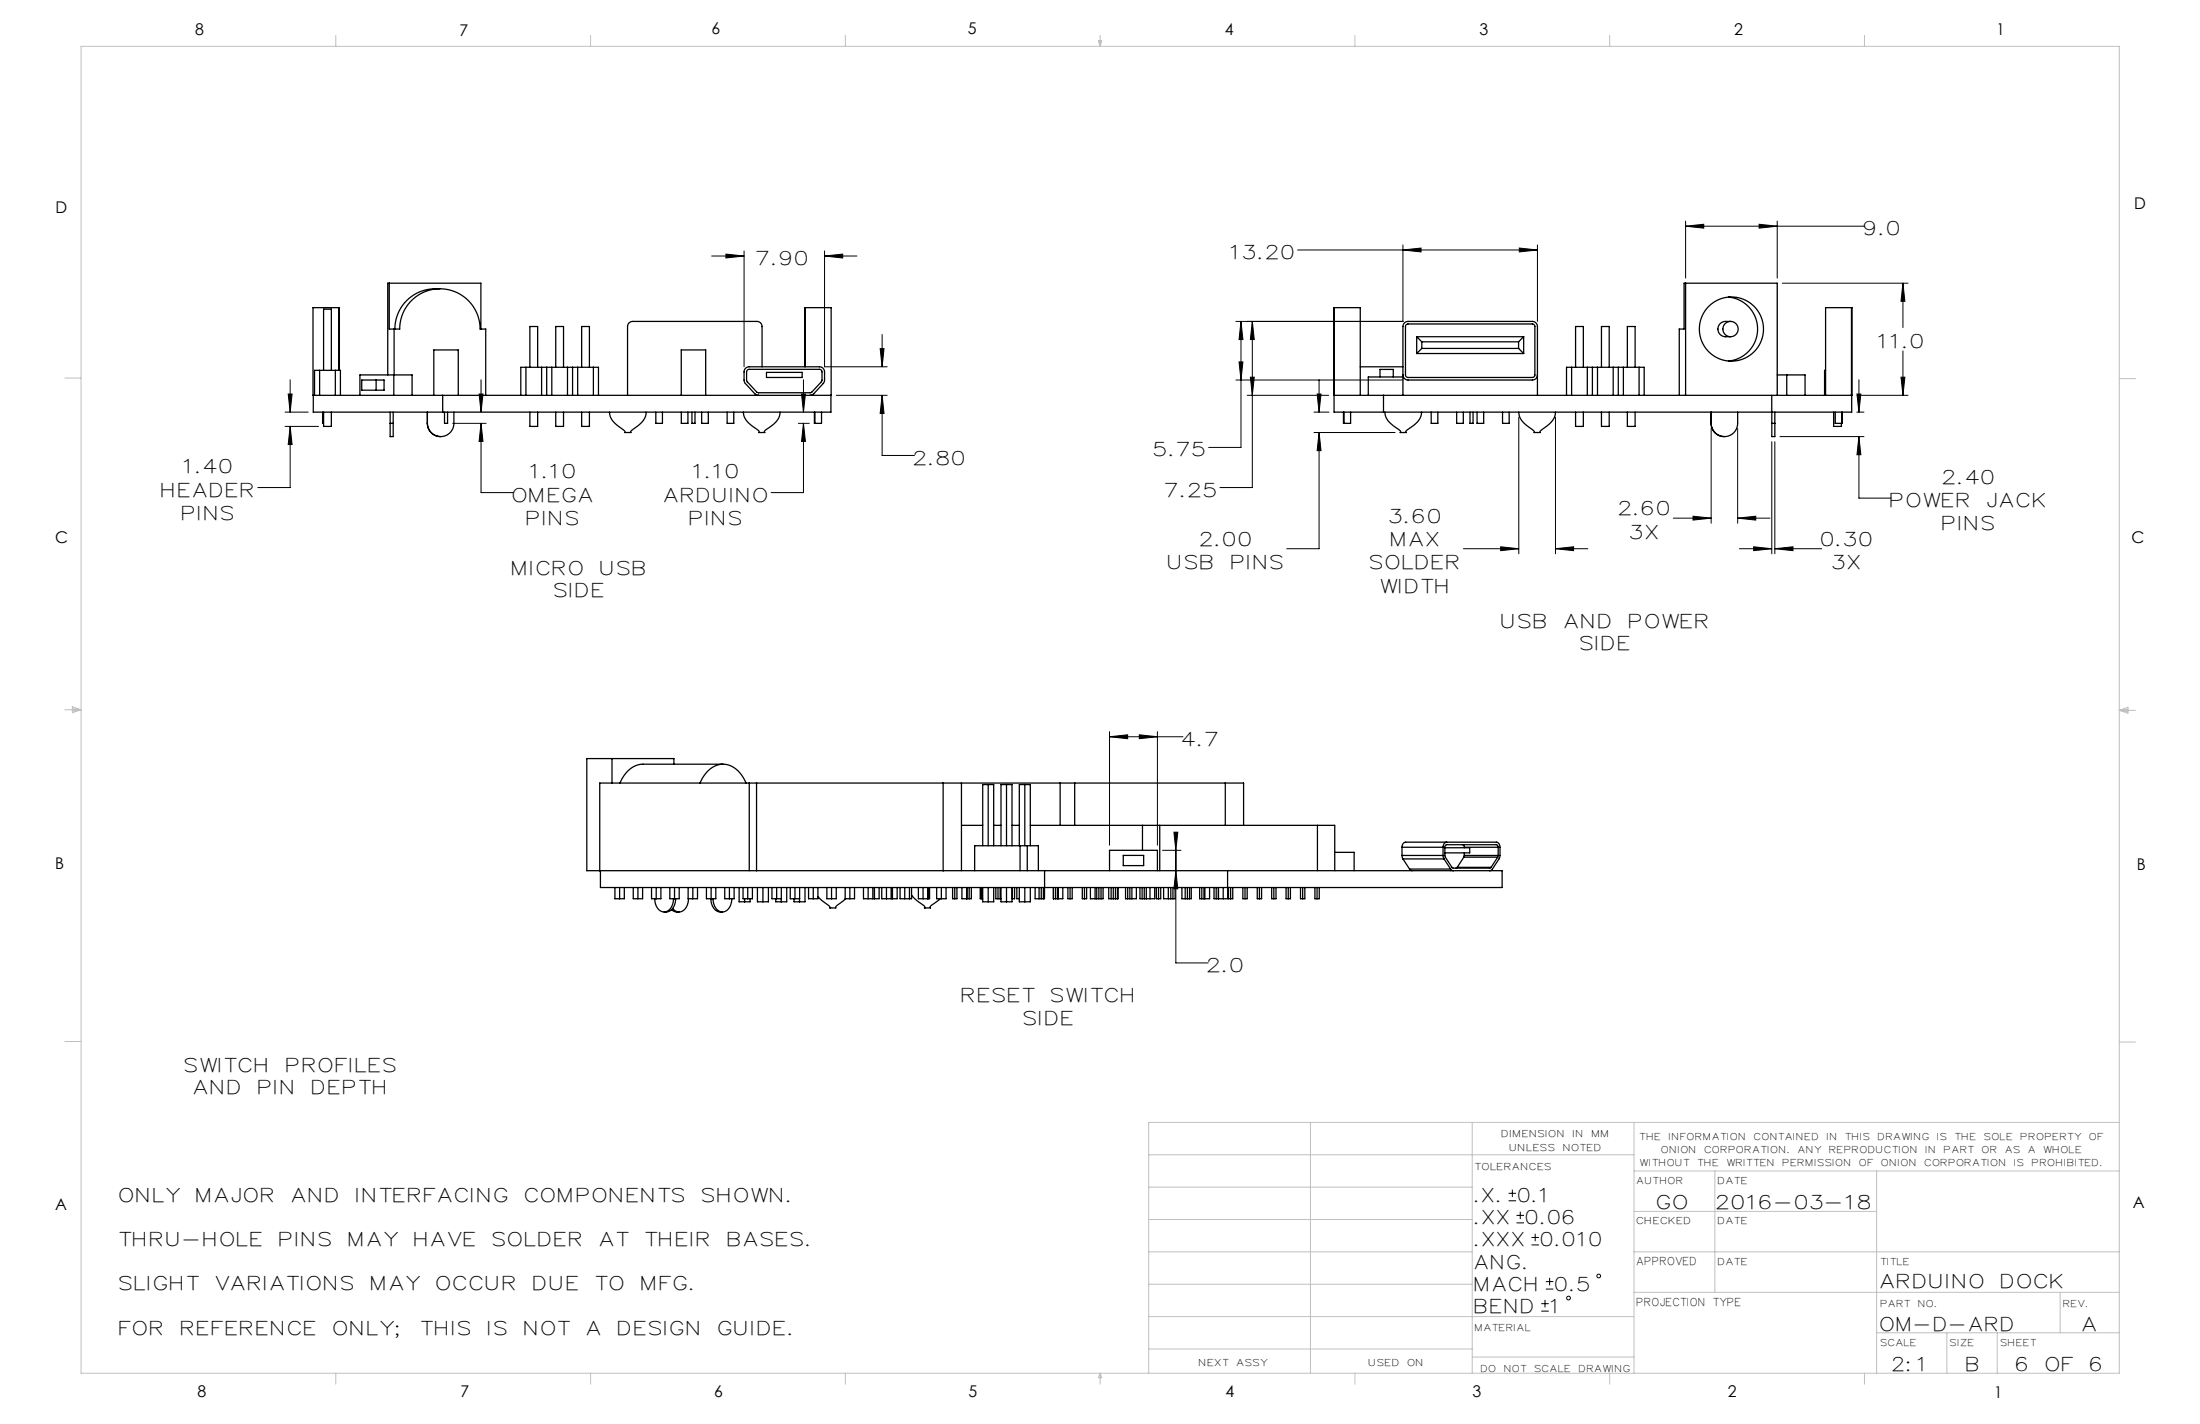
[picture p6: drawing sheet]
<svg xmlns="http://www.w3.org/2000/svg" width="432mm" height="279mm" viewBox="0 0 432 279" stroke-linecap="round" stroke-linejoin="round" font-family="sans-serif">
<g fill="none" stroke="#000" stroke-width=".2">
<path d="M139.7 50.2h6.3M142.5 49.9l3.5 .3-3.5 .4zM146 49.2v22.8M161.8 50.2l3.6-.3v.7zM161.8 49.2v22.8h12.3M161.8 50.2h6.4M254.7 49h47.1M275.4 49l3.5-.3v.7zM275.4 48v15.1h-32.8M298.2 48.7l3.6 .3-3.6 .4zM301.8 48v15.1M330.8 44.4l3.6-.4v.8z"/>
<path d="M330.8 43.4v11.2M330.8 44.4h35.2M345.3 44l3.5 .4-3.5 .4zM348.8 43.4v11.2M349.8 55.6h24.7M373.5 55.6l.4 3.5h-.8zM373.5 55.6v8.7M56.6 77.3h.7l-.4 3.6zM56.9 74.5v6.4M94 77.3h.8l-.4 3.6zM94.4 74.5v6.4M157.3 77.3h.8l-.4 3.6z"/>
<path d="M157.7 74.5v6.4M164.1 77.6h10M172.8 68.4h.7l-.4 3.6zM173.1 77.6l.4 3.5h-.7zM173.1 77.6v11.8h6.4M173.1 65.6v6.4M242.6 74.6h32.8M243.2 71h.8l-.4 3.6zM243.6 63.1l.4 3.5h-.8zM243.6 63.1v24.7h-6.4M244.8 77.6h16M245.4 74h.8l-.4 3.6z"/>
<path d="M245.8 63.1l.4 3.5h-.8zM245.8 63.1v32.6h-6.4M258.5 77.3h.8l-.4 3.6zM258.9 74.5v6.4M364.5 77.3h.7l-.3 3.6zM364.5 77.6h10M364.9 74.5v6.4M373.1 74h.8l-.4 3.6zM373.5 68.9v8.7M55.9 80.9h4.6M55.9 83.7h6.6M56.9 83.7l.4 3.5h-.7z"/>
<path d="M56.9 83.7v12h-6.3M88.8 83.1h6.6M94.4 83.1l.4 3.5h-.8zM94.4 83.1v13.6h6.4M156.7 83.1h2.1M157.7 83.1l.4 3.5h-.8zM157.7 83.1v13.6h-6.4M257.9 80.9h2.9M257.9 84.9h15.9M258.9 84.9l.4 3.5h-.8zM258.9 84.9v22.8h-6.3M298.1 81.9v26.8"/>
<path d="M305.3 81.9v26.8M335.9 84.1v18.6M341.1 84.1v18.6M347.8 86.7v22M348.4 86.7v22M349.4 85.7h16.5M364.4 80.9h1.5M364.9 85.7l.3 3.5h-.7zM364.9 85.7v12h6.3M287.2 107.7h10.9M294.5 107.3l3.6 .4-3.6 .3zM305.3 107.7l3.6-.4v.7z"/>
<path d="M305.3 107.7h6.3M328.4 101.7h7.5M332.3 101.3l3.6 .4-3.6 .3zM341.1 101.7l3.5-.4v.7zM341.1 101.7h6.3M341.4 107.7h6.4M344.2 107.3l3.6 .4-3.6 .3zM348.4 107.7l3.5-.4v.7zM348.4 107.7h9.2M217.8 144.6l3.5-.4v.7zM217.8 143.6v22.2M217.8 144.6h14.4"/>
<path d="M223.6 144.2l3.6 .4-3.6 .3zM227.2 143.6v22.2M228.2 166.8h3.6M230.4 163.3h.8l-.4 3.5zM230.8 170.8l.4 3.6h-.8zM230.8 166.8v22.1h6.3M296.1 235.6h1.5M296.1 234.1h1.5M296.8 233.4v1.5M297.7 239.9h1.4M297.7 238.5h1.4M298.4 237.7v1.5"/>
<path d="M300.6 244.3h1.5M300.6 242.8h1.5M301.3 242.1v1.4M302.5 257.3h1.5M302.5 255.8h1.5M303.2 255.1v1.4M303.4 252.9h1.5M303.4 251.5h1.5M304.1 250.7v1.5"/>
<circle cx="307.9" cy="254.7" r=".37"/>
<circle cx="313.8" cy="250.4" r=".37"/>
</g>
<g fill="none" stroke="#c0c0c0" stroke-width=".2">
<path d="M15.9 9.1h400.1v260.3h-400.1zM65.9 6.9v2.2M115.9 6.9v2.2M165.9 6.9v2.2M215.6 8h.6l-.3 1.1zM215.7 8l.2 1.1M215.9 6.9v2.2M216 8l-.1 1.1M265.9 6.9v2.2M315.9 6.9v2.2M365.9 6.9v2.2M12.7 74.2h3.2"/>
<path d="M416 74.3h3.1M12.7 139.3h3.2M14.2 139l1.7 .3M14.2 138.7l1.7 .6-1.7 .5zM15.9 139.3l-1.7 .2M416 139.4h3.1M416 139.4l1.7-.6v1.1zM416 139.4l1.7 .2M417.7 139.1l-1.7 .3M12.7 204.4h3.2M416 204.5h3.1M225.5 226.6h95.2"/>
<path d="M225.5 239.3h63.5M225.5 232.9h63.5M257.2 220.2v49.2M289 220.2v49.2M320.7 220.2v49.2M320.7 237.7h47.6M320.7 229.8h95.3M336.6 229.8v23.8M368.3 229.8v39.6M416 220.2h-190.5v49.2M225.5 258.3h95.2M225.5 245.6h63.5"/>
<path d="M225.5 252h63.5M320.7 253.6h95.3M320.7 245.6h95.3M404.3 253.6v7.9M65.9 269.4v2.2M115.9 269.4v2.2M165.9 269.4v2.2M215.9 269.4v2.2M215.9 269.4l.3 .9h-.6zM225.5 264.7h63.5M265.9 269.4v2.2M289 266.3h31.7"/>
<path d="M315.9 269.4v2.2M365.9 269.4v2.2M368.3 261.5h47.7M382.1 261.5v7.9M392 261.5v7.9"/>
</g>
<path d="M142.5 49.9l3.5 .3-3.5 .4zM161.8 50.2l3.6-.3v.7zM172.8 68.4h.7l-.4 3.6zM173.1 77.6l.4 3.5h-.7zM56.6 77.3h.7l-.4 3.6zM56.9 83.7l.4 3.5h-.7zM94 77.3h.8l-.4 3.6zM94.4 83.1l.4 3.5h-.8zM157.3 77.3h.8l-.4 3.6zM157.7 83.1l.4 3.5h-.8zM275.4 49l3.5-.3v.7zM298.2 48.7l3.6 .3-3.6 .4zM245.8 63.1l.4 3.5h-.8zM245.4 74h.8l-.4 3.6zM243.6 63.1l.4 3.5h-.8zM243.2 71h.8l-.4 3.6zM330.8 44.4l3.6-.4v.8zM345.3 44l3.5 .4-3.5 .4zM373.5 55.6l.4 3.5h-.8zM373.1 74h.8l-.4 3.6zM258.5 77.3h.8l-.4 3.6zM258.9 84.9l.4 3.5h-.8zM305.3 107.7l3.6-.4v.7zM294.5 107.3l3.6 .4-3.6 .3zM364.9 85.7l.3 3.5h-.7zM364.5 77.3h.7l-.3 3.6zM344.2 107.3l3.6 .4-3.6 .3zM348.4 107.7l3.5-.4v.7zM332.3 101.3l3.6 .4-3.6 .3zM341.1 101.7l3.5-.4v.7zM223.6 144.2l3.6 .4-3.6 .3zM217.8 144.6l3.5-.4v.7zM230.4 163.3h.8l-.4 3.5zM230.8 170.8l.4 3.6h-.8z" fill="#000"/>
<g fill="none" stroke="#000" stroke-width=".25">
<path d="M76.4 55.6v9h2a7.9 7.9 0 0 1 7.9-7.9 7.9 7.9 0 0 1 7.9 7.9h1.1v13M86.3 56.7a8 8 0 0 0-8.8 7.9M330.8 55.6v22M339.3 58.3a6.3 6.3 0 0 1 5.7 6.3 6.3 6.3 0 0 1-5.7 6.2M61.5 77.6v3.3h101.6v-3.3M61.7 77.6v-4.9h5.1v4.9M62.7 72.7v4.9M63.5 72.7v-12h1.5v12M65.8 72.7v4.9M66.5 60.4v12.3M70.6 77.6v-4h10.3v4M71 74.6h4.4v2h-4.4z"/>
<path d="M73.8 74.6v2M77.3 73.6v4M77.4 64.6v9M85.1 77.6v-8.9h4.8v8.9M86.9 77.6v3.3M94.4 64.6v-9h-18.3v18M102.2 77.6v-5.5h15.3v5.5M103.2 72.1v5.5M104 72.1v-8h1.5v8M106.3 72.1v5.5M107.3 72.1v5.5M108.3 72.1v5.5"/>
<path d="M109.1 72.1v-8h1.5v8M111.4 72.1v5.5M112.4 72.1v5.5M113.4 72.1v5.5M114.2 72.1v-8h1.5v8M116.5 72.1v5.5M133.7 77.6v-8.9h4.8v8.9M146.7 72.6l.3-.1h13.9l.4 .4v1.8l-2.2 2.4h-10.3l-.3-.2-1.9-2.1-.1-1.8zM148.9 77.6l-.7-.3-2-2.2-.2-.4v-1.7a1 1 0 0 1 1-1h13.8a1 1 0 0 1 1 1v1.7l-.1 .4-2 2.2-.7 .3M149.6 72v-7.9a1 1 0 0 0-1-1h-24.4a1 1 0 0 0-1 1v13.5M150.4 73.1h7v1h-7zM158 72v-11.6h5.1v17.2h-101.7v-17.2h5.2v12.3"/>
<path d="M158.1 60.4v11.6M261.8 77.6v3.3h101.6v-3.3M261.9 60.4v17.2M267 72h8.4M267 77.6v-17.2h-5.2v17.2h101.7v-17.2h-5.2v17.2M270.9 74v-1.5h2.6v1.5M271.5 77.6v3.3M275.4 73.6a1 1 0 0 0 1 1h24.4a1 1 0 0 0 1-1M275.4 77.6v-13.5a1 1 0 0 1 1-1h24.4a1 1 0 0 1 1 1v13.5M275.4 74h-6.8v3.6M276 63.7l.4-.1h24.5l.4 .5-.1 9.7-.4 .3-24.6-.1-.3-.4v-9.5zM278.1 66.1h21"/>
<path d="M278.1 69.4h21M278.1 66.1v3.3M278.1 66.1l1 1M279.1 68.4l-1 1M279.1 68.4h19M279.1 67.1v1.3M279.1 67.1h19M298.1 68.4l1 1M298.1 67.1v1.3M299.1 66.1l-1 1M299.1 66.1v3.3M307.5 77.6v-5.5h15.2v5.5"/>
<path d="M308.5 72.1v5.5M309.2 72.1v-8h1.6v8M311.5 72.1v5.5M312.5 72.1v5.5M313.5 72.1v5.5M314.3 72.1v-8h1.5v8M316.6 72.1v5.5M317.6 72.1v5.5M318.6 72.1v5.5M319.4 72.1v-8h1.5v8M321.7 72.1v5.5M329.6 77.6v-13h.9v-9h18.3v22"/>
<path d="M339.7 63.1h-1a1.5 1.5 0 0 0-1.5 1.5 1.5 1.5 0 0 0 1.5 1.5h1M347.7 77.6l.1 5.5M348.8 73.6h5.5v4M350.7 73.6v4M358.3 72.7h-.2v4.9M363.4 60.4v17.2M63.3 80.9v2.2h.2M63.5 80.9v2.8h1.5v-2.8M76.6 83.1v2.6h.6v-2.6M76.6 83.1h.6M76.6 80.9v2.2M77.2 80.9v2.2"/>
<path d="M83.9 80.9v2.2a2.6 2.6 0 0 0 2.6 2.6M83.9 80.9v2.2a2.6 2.6 0 0 0 2.6 2.6 2.6 2.6 0 0 0 2.6-2.6v-2.2M87.2 80.9v2.2h.6v-2.2M104 80.9v2.8h1.5v-2.8M109.1 80.9v2.8h1.5v-2.8M114.2 80.9v2.8h1.5v-2.8M119.6 80.9a4.6 4.6 0 0 0 2.7 3.4l.3 .3v.3h1.2v-.2a2.54 2.54 0 0 1 1.3-1.1l.2-.1a3.5 3.5 0 0 0 1.5-2.6M128.7 80.9v2.2h1.3v-2.2M133.7 80.9v2.2h1.3v-2.2M135.8 80.9v2.2h.6v-2.2M137.7 80.9v2.2h1.3v-2.2M142.7 80.9v2.2h1.3v-2.2"/>
<path d="M145.9 80.9a4 4 0 0 0 2.2 3l.8 .6v.4h1.2l-.1-.2 .1-.2a7.3 7.3 0 0 0 2.9-2.8l.1-.8M159.8 80.9v2.2h1.4v-2.2M159.9 80.9v2.2M263.7 80.9v2.2h1.4v-2.2M263.8 80.9v2.2M271.8 80.9a4.1 4.1 0 0 0 2.2 3l.8 .6v.4h1.2l-.1-.2 .1-.2a7.3 7.3 0 0 0 2.9-2.8l.1-.8M280.9 80.9v2.2h1.3v-2.2M285.9 80.9v2.2h1.3v-2.2M288.5 80.9v2.2h.6v-2.2M289.9 80.9v2.2h1.3v-2.2M294.9 80.9v2.2h1.3v-2.2M298.1 80.9a4.8 4.8 0 0 0 2.7 3.4l.3 .3v.3h1.2l.1-.4 1-.8a4 4 0 0 0 1.9-2.8"/>
<path d="M309.2 80.9v2.8h1.6v-2.8M314.3 80.9v2.8h1.5v-2.8M319.4 80.9v2.8h1.5v-2.8M335.8 80.9v2.2a2.6 2.6 0 0 0 2.6 2.6M335.9 80.9v2.2a2.6 2.6 0 0 0 2.6 2.6 2.6 2.6 0 0 0 2.6-2.6v-2.2M347.8 83.1v2.6h.6v-2.6M347.8 83.1h.6M348.4 80.9v2.2M359.9 80.9v2.8h1.5v-.6M360.2 80.9v2.2h1.4v-2.2M361.5 80.9v2.2M120.1 148.8v4.8"/>
<path d="M132.3 149.9v-1.1h-17.1v22h179.6v3.3h-177v-3.3M137.4 153.6a5.1 5.1 0 0 1 5-3.6 5.6 5.6 0 0 1 4 3.6M141.9 149.9h-15.7a5.3 5.3 0 0 0-4.5 3.7M147.1 153.6v17.2M148.5 153.6v17.2M185.1 153.6v17.2M188.7 153.6v17.2M194 153.9v12M197.6 153.9v12M201.1 153.9v12M208.1 153.6v8.3M210.9 153.6v8.3"/>
<path d="M240.5 153.6v8.3M120.7 174.1v2.2h1.8v-2.2M121.6 174.1v2.2M124.3 174.1v2.2h1.8v-2.2M125.2 174.1v2.2M127.9 174.1v2.2h1.8v-2.2M128.5 176.3a2.18 2.18 0 0 0 2.2 2.6 2.51 2.51 0 0 0 1.5-2.6M128.8 174.1v2.2M131.5 174.1v2.2h1.8v-2.2M131.8 178.5l.7 .4h.8M132.4 174.1v2.2M132.6 176.3a2.24 2.24 0 0 1-2.3 2.6"/>
<path d="M135.1 174.1v2.2h1.8v-2.2M135.1 176.3a2.18 2.18 0 0 1-2.1 2.6l-1-.7M136 174.1v2.2M138.7 174.1v2.2h1.8v-2.2M139.5 176.3a2.24 2.24 0 0 0 2.3 2.6M139.6 174.1v2.2M140 176.3a2.18 2.18 0 0 0 2.1 2.6 2.51 2.51 0 0 0 1.5-2.6M142.2 174.1v2.2h1.9v-2.2M143.2 174.1v2.2M145.1 174.1v2.8h2.1v-.6M145.8 174.1v2.2h1.9v-2.2M146.1 176.3v.6"/>
<path d="M146.8 174.1v2.2M148.7 174.1v2.8h2.1v-2.8M149.7 174.1v2.8M151.5 174.1v2.2h1.9M152.4 174.1v2.2M153.4 174.1l-.1 2.8M154.4 174.1v2.8h-2.1v-.6M155.1 174.1v2.2h1.8v-2.2M156 174.1v2.2M156.9 176.3v.6M158 174.1v2.8h-2.2v-.6M158.7 174.1v2.2h1.8v-2.2"/>
<path d="M159.6 174.1v2.2M160.5 175.9l2.2 1.8 .2 .4h1.1a.86 .86 0 0 1 .8-.8l1.2-1M162.3 174.1v2.2h1.8v-2.2M163.2 174.1v2.2M165.9 174.1v2.2h1.8v-2.2M166.8 174.1v2.2M169.5 174.1v2.2h3v-2.2M170.4 174.1v2.2M171.3 174.1v2.2M171.6 174.1v2.2M173.1 174.1v2.2h3v-2.2M174 174.1v2.2"/>
<path d="M174.9 174.1v2.2M175.2 174.1v2.2M176.7 174.1v2.2h2.2v-2.2M177.6 174.1v2.2M178.5 174.1v2.2M178.9 175.6l.8 .9 1.7 1.3v.3h1.2v-.2l.1-.1 1.8-1.5M180.3 174.1v2.2h2.1v-2.2M181.2 174.1v2.2M182.1 174.1v2.2M182.2 174.1v2.2M183.8 174.1v2.2h1.9v-2.2M184.8 174.1v2.2"/>
<path d="M187 174.1v2.2h.8v-2.2M187.4 174.1v2.2M188.7 161.9h4.2M188.8 174.1v2.2h1.8v-2.2M189.7 174.1v2.2M189.8 174.1v2.2M190.2 174.1v2.2M191.3 170.8v-4.9h12.5v4.9M192.4 174.1v2.2h.5M192.6 174.1v2.2M192.9 165.9v-12h2.1v12M192.9 174.1v2.8h2.1v-2.8"/>
<path d="M194 174.1v2.8M195 161.9h1.5M195.5 174.1v2.2h1M195.9 174.1v2.2M196.3 174.1v2.2M196.5 165.9v-12h2.1v12M196.5 174.1v2.8h2.1v-2.8M197.6 174.1v2.8M198.6 161.9h1.5M198.7 174.1v2.2M199.1 174.1v2.2h-.5M199.6 174.1v2.2h.5"/>
<path d="M200.1 165.9v-12h2.1v12M200.1 174.1v2.8h2.1v-2.8M200.2 165.9v4.9M201.1 174.1v2.8M201.6 165.9v4.9M202.2 161.9h59.8v8.9M203.9 174.1v2.2M204.4 174.1v2.2M204.8 174.1v2.2M205 170.8v5.5h-1.8v-2.2M206.8 174.1v2.2h1.8v-2.2M207.2 174.1v2.2"/>
<path d="M207.6 174.1v2.2M207.7 174.1v2.2M209.6 174.1v2.2h.8v-2.2M210 174.1v2.2M212.4 174.1v2.2h.9v-2.2M212.9 174.1v2.2M214 174.1v2.2h2.5v-2.2M214.9 174.1v2.2M215.3 174.1v2.2M215.7 174.1v2.2M216.1 174.1v2.2M217.6 174.1v2.2h1.8v-2.2"/>
<path d="M217.8 170.8v-4h9.4v4M218.1 174.1v2.2M218.5 174.1v2.2M218.9 174.1v2.2M219.3 174.1v2.2M220.5 167.8h4v2h-4zM220.9 174.1v2.2h2.1v-2.2M221.3 174.1v2.2M221.8 174.1v2.2M222.2 174.1v2.2M223.7 174.1v2.2h2.9v-2.2M224.2 174.1v2.2"/>
<path d="M224.2 161.9v4.9M224.6 174.1v2.2M225 174.1v2.2M225.7 174.1v2.2M227 174.1v2.2h.8v-2.2M227.4 174.1v2.2M227.6 161.9v8.9M228.4 174.1v2.2h2.2v-2.2M229.3 174.1v2.2M229.8 174.1v2.2M230.2 174.1v2.2M232 174.1v2.2h1.8v-2.2"/>
<path d="M232.6 174.1v2.2M233 174.1v2.2M233.5 174.1v2.2M235.5 174.1v2.2h1.9v-2.2M235.9 174.1v2.2M236.3 174.1v2.2M236.5 174.1v2.2M238.3 174.1v2.2h2.7v-2.2M238.7 174.1v2.2M239.1 174.1v2.2M239.2 174.1v2.2M240.1 174.1v2.2"/>
<path d="M240.9 170.8v3.3M241.1 174.1v2.2h.9v-2.2M241.5 174.1v2.2M243.9 174.1v2.2h.9v-2.2M244.1 161.9v-8.3h-126.4v17.2M244.4 174.1v2.2M246.8 174.1v2.2h.8v-2.2M247.2 174.1v2.2M249.6 174.1v2.2h.8v-2.2M250 174.1v2.2M252.4 174.1v2.2h.9v-2.2M252.8 174.1v2.2"/>
<path d="M255.3 174.1v2.2h.8v-2.2M255.7 174.1v2.2M258.1 174.1v2.2h.8v-2.2M258.5 174.1v2.2M258.6 161.9v8.9M262 167.2h3.8v3.6M275.2 166.2a.89 .89 0 0 1 .7-1h17.8a.89 .89 0 0 1 .7 1l-.1 2.2-1.4 2.2-.5 .2M275.2 167.8l.2 .7M275.2 167.8h8M275.2 166.2h8M275.2 166.2v1.6M275.4 168.5h8"/>
<path d="M275.4 168.5l1.3 2M276.7 170.5l.5 .3M276.7 170.5h8M283.2 167.8l.2 .7M283.2 166.2v1.6M283.4 168.5l1.3 2M283.6 166.3h4.9v1h-4.9M283.9 165.2a.89 .89 0 0 0-.7 1M284.7 170.5l.5 .3M286 170.2l-.2 .1M286 170.2h6.7M287.1 165.7l.2 .2 .1 .3"/>
<path d="M287.3 168.2l-1.3 2M287.3 168.2h6.7M287.4 167.8l-.1 .4M287.4 167.8h6.7M287.4 166.2h6.7M287.4 166.2v.1M287.4 167.3v.5M294 168.2l-1.3 2M294.1 166.2l-.2-.3-.2-.2h-9.8l-.3 .3v2.1l1.5 2.2h7.3l.3-.1M294.1 167.8l-.1 .4M294.1 166.2v1.6"/>
<circle cx="339.7" cy="64.6" r="1.5"/>
<circle cx="339.8" cy="64.6" r="6.3"/>
</g>
<g font-size="3.7">
<text x="366" y="46.2">9.0</text>
<text x="148.6" y="52">7.90</text>
<text x="241.7" y="50.8">13.20</text>
<text x="368.8" y="68.3">11.0</text>
<text x="226.6" y="89.6">5.75</text>
<text x="36.2" y="92.9">1.40</text>
<text x="104.2" y="93.8">1.10</text>
<text x="136.2" y="93.8">1.10</text>
<text x="179.5" y="91.1">2.80</text>
<text x="381.5" y="94.9">2.40</text>
<text x="31.9" y="97.4">HEADER</text>
<text x="100.8" y="98.4">OMEGA</text>
<text x="130.5" y="98.4">ARDUINO</text>
<text x="228.9" y="97.4">7.25</text>
<text x="317.8" y="101.1">2.60</text>
<text x="371.2" y="99.5">POWER</text>
<text x="390.2" y="99.5">JACK</text>
<text x="35.9" y="102">PINS</text>
<text x="103.6" y="103">PINS</text>
<text x="135.6" y="103">PINS</text>
<text x="235.7" y="107.1">2.00</text>
<text x="272.9" y="102.6">3.60</text>
<text x="273.2" y="107.1">MAX</text>
<text x="320.1" y="105.7">3X</text>
<text x="357.5" y="107.1">0.30</text>
<text x="381.4" y="104.1">PINS</text>
<text x="100.6" y="112.8">MICRO</text>
<text x="118" y="112.8">USB</text>
<text x="229.4" y="111.7">USB</text>
<text x="241.8" y="111.7">PINS</text>
<text x="269.1" y="111.7">SOLDER</text>
<text x="359.8" y="111.7">3X</text>
<text x="108.9" y="117.1">SIDE</text>
<text x="271.1" y="116.3">WIDTH</text>
<text x="294.8" y="123.2">USB</text>
<text x="307.2" y="123.2">AND</text>
<text x="319.9" y="123.2">POWER</text>
<text x="310.3" y="127.5">SIDE</text>
<text x="232.2" y="146.3">4.7</text>
<text x="237.1" y="190.7">2.0</text>
<text x="188.9" y="196.7">RESET</text>
<text x="206.4" y="196.7">SWITCH</text>
<text x="201.1" y="201">SIDE</text>
<text x="36.4" y="210.3">SWITCH</text>
<text x="38.2" y="214.7">AND</text>
<text x="50.9" y="214.7">PIN</text>
<text x="56.4" y="210.3">PROFILES</text>
<text x="61.4" y="214.7">DEPTH</text>
<text x="23.6" y="235.9">ONLY</text>
<text x="38.7" y="235.9">MAJOR</text>
<text x="57.4" y="235.9">AND</text>
<text x="70.1" y="235.9">INTERFACING</text>
<text x="103.2" y="235.9">COMPONENTS</text>
<text x="138" y="235.9">SHOWN.</text>
<text x="289.6" y="235.9">.X.</text>
<text x="298.1" y="235.9">0.1</text>
<text x="325.4" y="237.1">GO</text>
<text x="337" y="237.1">2016-03-18</text>
<text x="23.6" y="244.5">THRU-HOLE</text>
<text x="55" y="244.5">PINS</text>
<text x="68.6" y="244.5">MAY</text>
<text x="81.5" y="244.5">HAVE</text>
<text x="96.9" y="244.5">SOLDER</text>
<text x="117.9" y="244.5">AT</text>
<text x="126.8" y="244.5">THEIR</text>
<text x="143" y="244.5">BASES.</text>
<text x="289.6" y="244.6">.XXX</text>
<text x="289.6" y="240.2">.XX</text>
<text x="299.6" y="240.2">0.06</text>
<text x="302.6" y="244.6">0.010</text>
<text x="289.6" y="248.9">ANG.</text>
<text x="23.6" y="253.2">SLIGHT</text>
<text x="42.5" y="253.2">VARIATIONS</text>
<text x="73" y="253.2">MAY</text>
<text x="85.8" y="253.2">OCCUR</text>
<text x="104.9" y="253.2">DUE</text>
<text x="117.1" y="253.2">TO</text>
<text x="126" y="253.2">MFG.</text>
<text x="289.6" y="257.6">BEND</text>
<text x="289.6" y="253.2">MACH</text>
<text x="304.5" y="257.6">1</text>
<text x="305.4" y="253.2">0.5</text>
<text x="369.2" y="252.8">ARDUINO</text>
<text x="392.9" y="252.8">DOCK</text>
<text x="23.6" y="261.8">FOR</text>
<text x="35.7" y="261.8">REFERENCE</text>
<text x="65.6" y="261.8">ONLY;</text>
<text x="82.8" y="261.8">THIS</text>
<text x="96" y="261.8">IS</text>
<text x="103.1" y="261.8">NOT</text>
<text x="115.3" y="261.8">A</text>
<text x="121.5" y="261.8">DESIGN</text>
<text x="141.1" y="261.8">GUIDE.</text>
<text x="369.2" y="261.2">OM-D-ARD</text>
<text x="408.9" y="261.2">A</text>
<text x="371.6" y="269.1">2:1</text>
<text x="386.1" y="269.1">B</text>
<text x="395.9" y="269.1">6</text>
<text x="401.6" y="269.1">OF</text>
<text x="410.4" y="269.1">6</text>
</g>
<g font-size="3.2">
<text x="38.3" y="6.9">8</text>
<text x="90.2" y="7">7</text>
<text x="139.7" y="6.8">6</text>
<text x="190" y="6.8">5</text>
<text x="240.4" y="6.8">4</text>
<text x="290.4" y="6.9">3</text>
<text x="340.4" y="6.8">2</text>
<text x="391.9" y="6.9">1</text>
<text x="10.9" y="41.8">D</text>
<text x="418.9" y="41">D</text>
<text x="10.9" y="106.5">C</text>
<text x="418.4" y="106.6">C</text>
<text x="10.8" y="170.4">B</text>
<text x="419.4" y="170.8">B</text>
<text x="10.8" y="237.4">A</text>
<text x="418.6" y="237">A</text>
<text x="38.8" y="274.1">8</text>
<text x="90.4" y="274.1">7</text>
<text x="140.2" y="274.1">6</text>
<text x="190.1" y="274.1">5</text>
<text x="240.5" y="274.1">4</text>
<text x="289" y="274.1">3</text>
<text x="339.1" y="274.1">2</text>
<text x="391.4" y="274.4">1</text>
</g>
<g font-size="2.1">
<text x="321.3" y="248.2">APPROVED</text>
<text x="321.3" y="256.3">PROJECTION TYPE</text>
</g>
<g font-size="1.8">
<text x="294.9" y="223.2">DIMENSION</text>
<text x="296.4" y="225.8">UNLESS</text>
<text x="306.9" y="225.8">NOTED</text>
<text x="308.8" y="223.2">IN</text>
<text x="312.5" y="223.2">MM</text>
<text x="321.9" y="223.6">THE</text>
<text x="326.2" y="226.2">ONION</text>
<text x="327.7" y="223.6">INFORMATION</text>
<text x="334.7" y="226.2">CORPORATION.</text>
<text x="344.4" y="223.6">CONTAINED</text>
<text x="353" y="226.2">ANY</text>
<text x="358.7" y="223.6">IN</text>
<text x="359.1" y="226.2">REPRODUCTION</text>
<text x="362.3" y="223.6">THIS</text>
<text x="368.7" y="223.6">DRAWING</text>
<text x="378.1" y="226.2">IN</text>
<text x="380.4" y="223.6">IS</text>
<text x="381.7" y="226.2">PART</text>
<text x="383.8" y="223.6">THE</text>
<text x="389.1" y="226.2">OR</text>
<text x="389.6" y="223.6">SOLE</text>
<text x="393.7" y="226.2">AS</text>
<text x="396.7" y="223.6">PROPERTY</text>
<text x="398.2" y="226.2">A</text>
<text x="401.2" y="226.2">WHOLE</text>
<text x="410.2" y="223.6">OF</text>
<text x="289.6" y="229.5">TOLERANCES</text>
<text x="321.3" y="232.2">AUTHOR</text>
<text x="322" y="228.8">WITHOUT</text>
<text x="333.3" y="228.8">THE</text>
<text x="337.3" y="232.2">DATE</text>
<text x="339" y="228.8">WRITTEN</text>
<text x="350" y="228.8">PERMISSION</text>
<text x="365" y="228.8">OF</text>
<text x="369.4" y="228.8">ONION</text>
<text x="377.9" y="228.8">CORPORATION</text>
<text x="395.5" y="228.8">IS</text>
<text x="398.9" y="228.8">PROHIBITED.</text>
<text x="321.3" y="240.1">CHECKED</text>
<text x="337.3" y="240.1">DATE</text>
<text x="337.3" y="248.2">DATE</text>
<text x="369.2" y="248.2">TITLE</text>
<text x="369.2" y="256.4">PART</text>
<text x="376.6" y="256.4">NO.</text>
<text x="405.1" y="256.4">REV.</text>
<text x="289.6" y="261.1">MATERIAL</text>
<text x="235.4" y="268">NEXT</text>
<text x="242.8" y="268">ASSY</text>
<text x="268.8" y="268">USED</text>
<text x="276.4" y="268">ON</text>
<text x="290.8" y="269.1">DO</text>
<text x="295.3" y="269.1">NOT</text>
<text x="301.3" y="269.1">SCALE</text>
<text x="310" y="269.1">DRAWING</text>
<text x="369.2" y="264">SCALE</text>
<text x="382.8" y="264">SIZE</text>
<text x="392.8" y="264">SHEET</text>
</g>
</svg>
